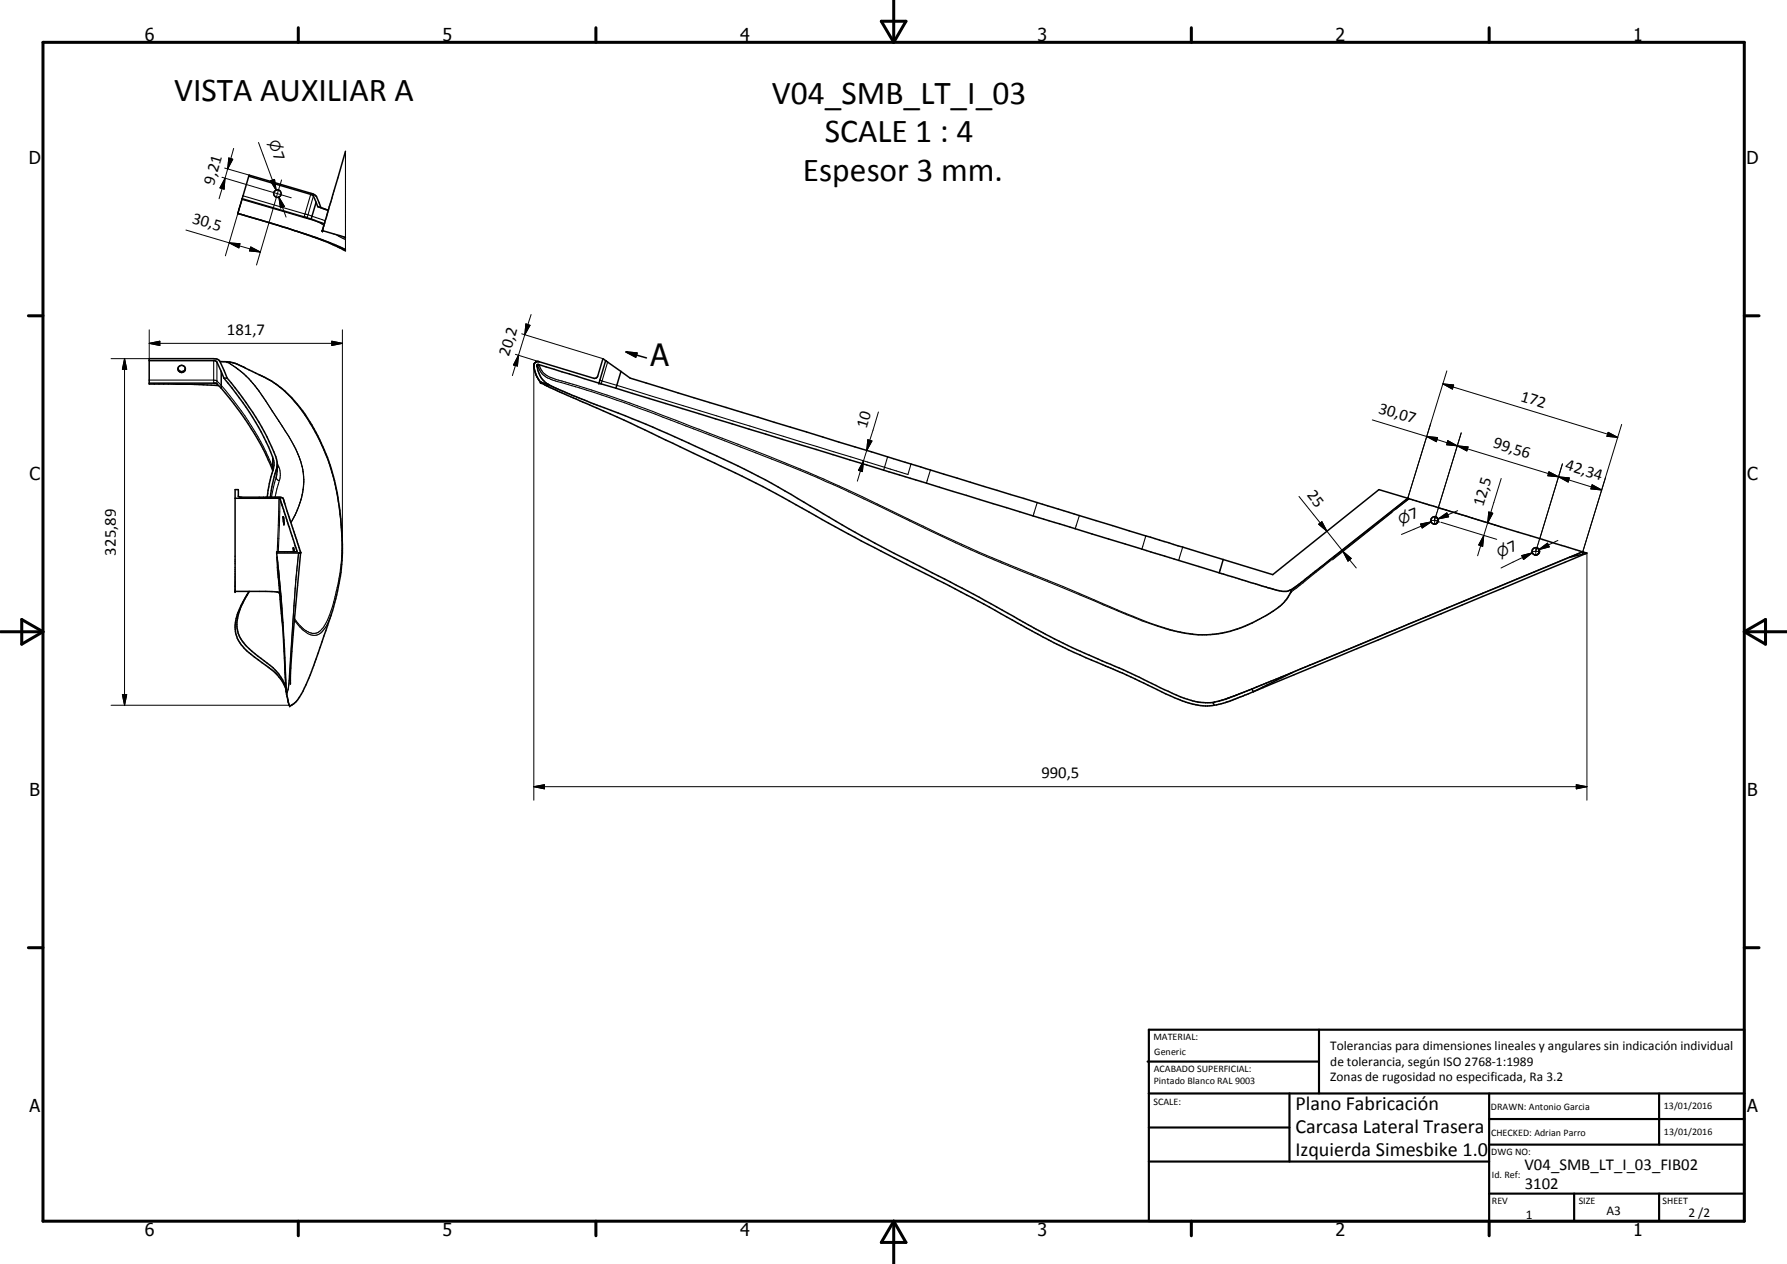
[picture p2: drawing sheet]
<svg xmlns="http://www.w3.org/2000/svg" width="420mm" height="297mm" viewBox="0 0 420 297" stroke-linecap="round" stroke-linejoin="round" font-family="sans-serif">
<g fill="none" stroke="#000" stroke-width=".35">
<path d="M81.2 35.6l-4.9 17M55.9 50.2l9.3 2.7 7 2.3 4.8 1.7 4.2 2.1M55.9 50.2l13.9 4.2M56.9 46.7l-1 3.5M56.9 46.7l15.3 4.5M58.5 41.4l-1.6 5.3M58.5 41.4l.1-.3 15 4.5 .8 .6 1 2.6M58.5 41.4l14.7 4.3 .4 .3 .7 1.5M69.9 54.4l5.8 1.9 5.5 2.4M72.2 51.2h.1M72.2 51.2l1 .3M73.2 51.5l3.1 1.1"/>
<path d="M74.3 47.5l.4 1.1M74.3 47.5l-1.1 4M74.7 48.6l.7 .2M74.7 48.6l2.5 .8M75.4 48.8l1.8 .6M75.8 54.1h.1M76.3 52.6l-.5 1.6 5.4 1.6M35.1 84.8h15.3l.6 .3 1 2.2M35.1 90l15.7 .1M41.9 86.6a.88 .88 0 0 0 .8 .7 .88 .88 0 0 0 .9-.7M50.8 90.1h.1M50.9 90.1l1.1 1.1"/>
<path d="M51.7 85l1.7 3.9M51.7 85l-.6-.6-.9-.1h-15.1v6h9.7l6.6 .3M51.7 85h1.7a9.8 9.8 0 0 1 4.3 1.5l1.6 .8a27.1 27.1 0 0 1 14.1 12.6 50.5 50.5 0 0 1 6.7 22 56.2 56.2 0 0 1-4 27.6l-2.6 7.6a23.6 23.6 0 0 1-4 7.9l-1 .7-.4 .1-.8-3.2a361.5 361.5 0 0 0-2-30.5l-.2-2.4h4.8l-4.1-12.6h-10.5M52 87.3l.7 1.6M52 87.3v3.9M52 91.2a68.2 68.2 0 0 1 12.2 19.4M52.7 88.9h.7M52.7 88.9a62.4 62.4 0 0 1 11.6 19.3v1.9a31.8 31.8 0 0 0-1.5 6.7M53.4 88.9a62.8 62.8 0 0 1 11.6 18.8l.2 1.2v1.9M125.5 85.7v.4M125.5 86.1l.6 2 1 1.7M125.5 86.1l.4 1.5"/>
<path d="M125.8 85.3l-.3 .4M125.8 85.2l-.3 .5M125.9 87.8l.4 .8M126.3 85.8h.1M126.3 85l-.5 .3M126.6 89.1l.5 .7M126.6 85h.2M126.8 85h-.5l-.5 .2M127.1 89.8l1.6 .5M127.1 89.8l.3 .2M127.1 89.8h.1M127.4 90h.1"/>
<path d="M127.5 90l1.9 1.1 17.3 7.6 9.8 4.7a397.9 397.9 0 0 1 35.3 17.8l10.7 5.9 26.1 13.4 10.1 5.6a174 174 0 0 0 25.2 12.1l10.2 4.9a21.6 21.6 0 0 0 10.4 2.8l1-.2M127.5 90.1h.1M128.7 90.3l5.7 2.5 17.5 6.9 10.1 4.4a227.9 227.9 0 0 1 31.5 16.6l1.5 .9a392.1 392.1 0 0 0 28.5 15.2l13.5 7.3a185.2 185.2 0 0 0 27.1 13.3l10.6 5.1a17.9 17.9 0 0 0 10.8 2.5M140.8 90l4 1.2M140.8 90l-14.4-4.3a.76 .76 0 0 0 0 1l.2 .6a5.2 5.2 0 0 0 2.1 3M141 90.1h.1M142.4 84.8l-.6-.5-1.3 4.1-.3 .5h-.4l-13-3.9M142.4 84.8l3.6 2.5M142.4 84.8l-1.6 5.2M144.8 91.2l141.9 43.4M146 87.3l2.2 1.6 151 46.1 25-19.9 6.8 2M146 87.3l-1.2 3.9"/>
<path d="M147.2 82.7l2.6 .3-.3 .9zM147.2 82.7l4.8 1.4M65.2 109.3l-1.3 5.1-.3 2.4M331 117.1l41.1 12.6M331 117.1l-23.3 18.4a22.5 22.5 0 0 1-5 3.4l-1 .1-1.4-.3-13.6-4.1M58.5 139a20.4 20.4 0 0 0-3.1 7.2 7.2 7.2 0 0 0 2.7 6.8l3.5 2.7a12.8 12.8 0 0 1 5.7 6.3M58.6 139a16.2 16.2 0 0 0-2.9 7.2 7 7 0 0 0 2.2 5.6l2.7 2.4a24.8 24.8 0 0 1 4.9 4.1l1 1.5 .7 1.8M65.1 130l5.6-.1-4.1-12.8-.8-.3h-9.3l-.5-.2v-1.5h-.7v23.9h8.7l1.2 .1 .5 .2M65.1 130.9l1.1 12 1.1 19.2M65.4 134l1.1 13.6M65.6 139.2h.1M66.6 121.4l.1 1.7"/>
<path d="M66.6 121.5l.1 1.6M66.6 121.4v.1M66.7 123.1v.1M69 128.7v.1M69 128.7l.1 1M69 128.8v.9M70.7 129.8l-1.8 19.5-.5 7.7-.1 3.8M287.6 131.5l-.9 3.1M337 123.1h.6M337.5 121.5a.87 .87 0 0 1 .6 .8 .87 .87 0 0 1-.6 .8M361.3 130.4h-.2M361.3 128.7a.88 .88 0 0 1 .3 1.5"/>
<path d="M361.5 130.3a.86 .86 0 0 1-1.3-.6 .86 .86 0 0 1 1-1 .86 .86 0 0 1 .7 1.1l-.4 .5M369 131l-65.2 27.1M372.1 129.7l.7 .2M372.1 129.7l-3.1 1.3M372.8 129.9l.3 .1-.2 .1M372.8 129.9l.1 .2M372.9 130.1l-3.9 .9M372.9 130.1l-78.2 32.5M303.8 158.1l-9.4 3.8M303.8 158.1l-9.1 4.5M285.5 165l-.3 .1 .3 .6M293.5 163l-4.5 1.8-3.5 .9"/>
<path d="M293.5 163h.1M294.4 161.9l-6 2.4-2.9 .7M294.4 161.9l.3 .7M294.7 162.6l-1.1 .4"/>
<circle cx="65.2" cy="45.5" r=".88"/>
<circle cx="42.7" cy="86.7" r=".86"/>
<circle cx="337.3" cy="122.3" r=".88"/>
</g>
<g fill="none" stroke="#000" stroke-width=".25">
<path d="M81.2 35.6v23.4M56.9 46.9l17 5 1.5 .6 .7 .5M57.1 46l14.6 4.3M71.7 50.3l.7 .2M71.7 50.3l-.2 .7M72.4 50.5l4.1 1.4M72.4 50.5l-.2 .7M73.1 45.7l-1.4 4.6M73.7 46.1l-1.3 4.4M76.2 52.6h.1M79.1 55.2l2.1 1.1M80.7 55.6l.5 .3"/>
<path d="M81.2 55.9h.1M81.2 55.8h.1M35.1 89.3l15.7 .1a65.6 65.6 0 0 1 12.3 18l1.2 2.9M50.2 84.8v5.2M51 85.1v5.1M51.8 85h1.6M53.4 85h.1M53.4 85a25 25 0 0 1 9.1 9.2l1.5 2.4M53.5 85h.1M53.5 85l3.1 2.2 2.4 2.3M53.5 85a10.7 10.7 0 0 1 4.2 1.5M60 90.7l4 5.9"/>
<path d="M60.9 88.1a23.4 23.4 0 0 1 10 8.4 51.3 51.3 0 0 1 9.4 28.1 48.2 48.2 0 0 1-3.6 21.6 3.5 3.5 0 0 1-3.3 2.6l-.9-.3a8.2 8.2 0 0 1-3.3-3.1M64 96.6l3.9 5.9M65.6 99l1.5 2.3a26.6 26.6 0 0 1 3.6 7.2M126.2 85.9h.1M126.2 85.9l.2 .1a4.9 4.9 0 0 0 3.8 3.4 301.9 301.9 0 0 1 32.9 11.4 553.1 553.1 0 0 1 34.7 13.9l8.9 4.3a447.8 447.8 0 0 0 43.6 19.3l7.3 3.1a101.7 101.7 0 0 0 20.3 7.3 25.8 25.8 0 0 0 19.1-3.6 13.6 13.6 0 0 0 6.7-6l27.6-21.9M126.4 86h.1M126.6 85.6h.1M126.6 85.6v.1M126.6 85.7h.1M126.6 85.7l.1 .1a4.7 4.7 0 0 0 3.8 3.3 296.6 296.6 0 0 1 32 11.1 783.7 783.7 0 0 1 31.2 12.4l36 16.9 20.3 8.3 9.1 4a108.2 108.2 0 0 0 18.5 6.7 25.3 25.3 0 0 0 18.2-2.9 17.5 17.5 0 0 0 6.9-5.1l.8-1.6M141 89.4l.6 .1M141 89.3v.1"/>
<path d="M141.6 89.5l66.4 20.3M141.6 89.5l-.3 .7M142.9 85.1l-1.3 4.4M64.1 107.4v3.1M64.9 110.4v1.8M64.9 112.2l-1.1 4.6M64.9 112.2l.4 .6 .4 .1M65.1 108.7l.5 1.1M65.2 109.6l.4 .2M65.2 110.8l-.3 1.4M65.6 109.8l.3 1.5-.2 1.6M65.6 117.1l-.4 12.6"/>
<path d="M65.7 112.9l-1 3.9M65.8 117.2l-.4 12.5M68.5 103.7l1.3 2.3 .9 2.5M70.7 108.5a17.2 17.2 0 0 1-2 13.7M70.7 108.5a17.2 17.2 0 0 1-2.3 14.4M208 109.8l-.2 .7M208.7 107.4l-.7 2.4M214.2 109.1l-.7 2.4-5.5-1.7M218.8 110.4l-1 3.1M243.9 118.1l-1 3.1M331 117.1l-27.5 21.8M65.1 131.1l.1 3 .4 3.1"/>
<path d="M65.4 133.6v.4M70.2 130l-.7 6.2-1.6 24.8M70.2 130l-.8 8.3M253.8 121.2l-1 3M269.4 125.9l-.9 3.1M278.1 128.6l-1 3.1M303.5 139h.1M372 129.7l-64.6 26.8a261.6 261.6 0 0 1-20.9 8.2M69.1 142.4l-1.2 18.6M77.9 144.5a7.7 7.7 0 0 1-3.2 4.7 3.3 3.3 0 0 1-3.4-1.1l-2.1-2.4M67.7 162l-.1 .5M67.9 161l-.1 1-.4 1"/>
<path d="M67.9 161l-.1 .5"/>
</g>
<g fill="#000">
<circle cx="55.9" cy="50.2" r=".18"/>
<circle cx="75.8" cy="54.1" r=".18"/>
<circle cx="75.8" cy="54.2" r=".18"/>
<circle cx="127.1" cy="89.8" r=".18"/>
<circle cx="127.2" cy="89.8" r=".18"/>
<circle cx="127.3" cy="89.9" r=".18"/>
<circle cx="128.7" cy="90.3" r=".18"/>
<circle cx="128.8" cy="90.3" r=".18"/>
<circle cx="140.8" cy="90" r=".18"/>
<circle cx="142.4" cy="84.8" r=".18"/>
<circle cx="331" cy="117.1" r=".18"/>
<circle cx="55.3" cy="139" r=".18"/>
<circle cx="65.7" cy="139.3" r=".18"/>
<circle cx="66.6" cy="121.4" r=".18"/>
<circle cx="66.7" cy="123.2" r=".18"/>
<circle cx="69" cy="128.7" r=".18"/>
<circle cx="70.7" cy="129.8" r=".18"/>
<circle cx="372.1" cy="129.7" r=".18"/>
<circle cx="67.4" cy="163" r=".18"/>
<circle cx="68.1" cy="165.9" r=".18"/>
</g>
<g fill="none" stroke="#000" stroke-width=".71">
<path d="M10.1 9.9h400v277.1h-400zM70.1 6.5v3.4M140.1 6.5v3.4M207.2 5h5.8l-2.9 4.9zM210.1 0v9.9M280.1 6.5v3.4M350.1 6.5v3.4M6.7 74.2h3.4M410.1 74.2h3.5M.1 148.5h10M5.1 145.6l5 2.9-5 2.9zM410.1 148.5h10"/>
<path d="M410.1 148.5l5-2.9v5.8zM6.7 222.7h3.4M410.1 222.7h3.5M70.1 287v3.4M140.1 287v3.4M210.1 287v10M210.1 287l2.9 5h-5.8zM280.1 287v3.4M350.1 287v3.4"/>
</g>
<g fill="none" stroke="#000" stroke-width=".51">
<path d="M269.8 249.5h40.3M270.1 242h140v45h-140zM270.1 257h140M303.2 257v16M310.1 242v15M350.1 257v30M390.1 257v12M270.1 265h33.1M270.1 273h80M350.1 269h60M350.1 263h60M350.1 280.5h60"/>
<path d="M370.1 280.5v6.5M390.1 280.5v6.5"/>
</g>
<g fill="#000">
<path d="M53.8 37.1l.9 .3-1.2 2.3zM52.9 41.9l-.2 2.5-1-.2zM53.9 57.1l2.5 .2-.2 1zM59 58l2.2 1.2-2.5-.2zM63.6 42.5l.9-.3 .4 2.5zM65.6 46.3l1.3 2.2-1 .4zM123.6 76.1l1 .4-1.2 2.2zM29.3 84.3l.5 2.5h-1zM35.1 80.7l2.5-.5v1zM78 80.2l2.5 .5-2.5 .5zM121.9 83.5l-.2 2.5-1-.2zM147.2 82.7l2.6 .3-.3 .9z"/>
<path d="M339.2 90.2l2.6 .3-.3 .9zM203 108.3l-.2 2.5-1-.3zM204 103.3l1 .3-1.2 2.3zM335.4 102.6l2.6 .2-.3 1zM340.4 103.5l2.2 1.3-2.5-.3zM342.6 104.8l2.6 .2-.3 1zM364.2 110.9l2.3 1.2-2.6-.3zM366.5 112.1l2.5 .2-.3 1zM374.3 113.9l2.3 1.2-2.6-.2zM378.1 101.6l2.3 1.2-2.6-.3zM310 123.2l.8-.6 1.2 2.2zM315.8 129.6l1.9 1.6-.8 .7z"/>
<path d="M334 123.1l2.5-.5-2.1 1.5zM338.1 122l2.1-1.5 .4 1zM348.9 125.9l-.3 2.5-.9-.3zM350 120.3l1 .3-1.2 2.3zM357.8 130.6l2.4-.7-2 1.6zM361.8 129.2l2-1.6 .5 .9zM28.8 163.2h1l-.5 2.5zM125.5 184.9l2.5-.5v1zM370.6 184.4l2.5 .5-2.5 .5z"/>
</g>
<g fill="none" stroke="#000" stroke-width=".24">
<path d="M52.8 39.5l5.8 1.6M53.5 39.7l-2 7M53.8 37.1l.9 .3-1.2 2.3zM54.9 34.9l-1.4 4.8M60.8 33.5l4.1 11.2M43.7 54.1l17.5 5.1M52.2 41.7l13 3.8M52.9 41.9l-.2 2.5-1-.2zM53.9 57.1l2.5 .2-.2 1zM57.1 46l-4.1 14.1M59 58l2.2 1.2-2.5-.2zM63.6 42.5l.9-.3 .4 2.5z"/>
<path d="M64 42.3l.9 2.4M65.2 45.5l-4.9 16.8M65.2 45.5l3.3 1M65.6 46.3l1.3 2.2-1 .4zM65.6 46.3l1.7 4.7M66.2 42.3l-1 3.2M35.1 77.5v7.3M80.5 77.5v51.4M122.7 78.4l19.1 5.9M123.4 78.7l-1.5 4.8M123.6 76.1l1 .4-1.2 2.2zM124.9 73.9l-1.5 4.8"/>
<path d="M26.1 84.3h9M29.3 84.3l.5 2.5h-1zM29.3 84.3v81.4M35.1 80.7l2.5-.5v1zM35.1 80.7h45.4M78 80.2l2.5 .5-2.5 .5zM121.2 83.3l5.6 1.7M121.9 83.5l-.2 2.5-1-.2zM121.9 83.5l-1.4 4.8M125.5 86.1v101.9M206.5 96.8l-2.7 9.1M322.7 98.7l12.7 3.9"/>
<path d="M339.2 90.2l2.6 .3-.3 .9zM339.2 90.2l41.2 12.6M340.2 87.2l-9.2 29.9M381.3 99.7l-9.2 30 5.4-17.6M203 108.3l-.2 2.5-1-.3zM203 108.3l-1.4 4.8M203.8 105.9l-.8 2.4M204 103.3l1 .3-1.2 2.3zM305.4 116.7l6.6 8.1M331.3 117.2l-3.2 2.5M335.4 102.6l2.6 .2-.3 1zM335.4 102.6l7.2 2.2"/>
<path d="M338 120v.1M338.1 119.7l-.1 .2M338.1 119.5v.1M338.2 119.3l-.1 .2M338.2 119.3l14.6 4.5M340.4 103.5l2.2 1.3-2.5-.3zM340.4 103.5l4.5 2.5 .3-1-5.1-.5zM342.6 104.8l2.6 .2-.3 1zM342.6 104.8l23.9 7.3M343.6 101.7l-5.4 17.6M353 112.4l-3.2 10.5M364.2 110.9l2.3 1.2-2.6-.3z"/>
<path d="M364.2 110.9l-.3 .9 5.1 .5-.3 1zM366.5 112.1l2.5 .2-.3 1zM366.5 112.1l10.1 3M367.4 109l-5.5 18.1M374.3 113.9l2.3 1.2-2.6-.2zM378.1 101.6l2.3 1.2-2.6-.3zM310 123.2l.8-.6 1.2 2.2zM312 124.8l3.8 4.8M315.8 129.6l1.9 1.6-.8 .7zM315.8 129.6l3.1 3.9M327.3 120.4l-14 11.2M334 123.1l2.5-.5-2.1 1.5z"/>
<path d="M336.4 122.3h1.7M336.5 122.6l-2.3 1M336.5 122.6l-7 3M337.3 121.4v1.8M337.3 122.3l1.2 .4M337.3 122.1v.1M337.4 122h-.1M337.5 121.5l-.1 .4M337.6 121.4l-.1 .1M337.6 121.2v.1M337.9 120.3l-.3 .9M338 120.1l-.1 .1"/>
<path d="M338.1 122l2.1-1.5 .4 1zM338.8 122.7l13.1 4M342.7 120l-4.6 2M348.9 125.9l-.3 2.5-.9-.3zM348.9 125.9l-1.5 4.7M349.8 122.9l-.9 3M350 120.3l1 .3-1.2 2.3zM357.8 130.6l2.4-.7-2 1.6zM360.2 129.6h1.8M360.2 129.9l-2.2 1.1M360.2 129.9l-7.3 3.6M361.1 128.7v1.7"/>
<path d="M361.1 129.4v.1M361.3 128.9l-.2 .4M361.3 128.8v.1M361.4 128.5l-.1 .3M361.5 128.1l-.1 .4M361.7 127.7l-.1 .4M361.8 129.2l2-1.6 .5 .9zM361.8 127.3l-.1 .3M361.9 127.1l-.1 .1M366.3 127l-4.5 2.2M373.1 130v58M26.1 165.7h41.9"/>
<path d="M28.8 163.2h1l-.5 2.5zM125.5 184.9l2.5-.5v1zM125.5 184.9h247.6M370.6 184.4l2.5 .5-2.5 .5z"/>
</g>
<g font-size="7.9">
<text x="40.9" y="23.7">VISTA AUXILIAR A</text>
<text x="181.5" y="24.5">V04_SMB_LT_I_03</text>
<text x="193.9" y="33.5">SCALE 1 : 4</text>
<text x="188.8" y="42.5">Espesor 3 mm.</text>
</g>
<text font-size="7.2" x="153" y="86.1">A</text>
<g font-size="4.7">
<text x="304.6" y="260.8">Plano Fabricación</text>
<text x="304.6" y="266.2">Carcasa Lateral Trasera</text>
<text x="304.6" y="271.6">Izquierda Simesbike 1.0</text>
</g>
<g font-size="4.2">
<text x="34" y="9.6">6</text>
<text x="104" y="9.6">5</text>
<text x="174" y="9.6">4</text>
<text x="244" y="9.6">3</text>
<text x="314" y="9.6">2</text>
<text x="384" y="9.6">1</text>
<text x="6.8" y="38.7">D</text>
<text x="410.6" y="38.7">D</text>
<text x="7" y="112.9">C</text>
<text x="410.8" y="112.9">C</text>
<text x="7" y="187.1">B</text>
<text x="410.8" y="187.1">B</text>
<text x="7" y="261.4">A</text>
<text x="410.8" y="261.4">A</text>
<text x="34" y="290.4">6</text>
<text x="104" y="290.4">5</text>
<text x="174" y="290.4">4</text>
<text x="244" y="290.4">3</text>
<text x="314" y="290.4">2</text>
<text x="384" y="290.4">1</text>
</g>
<g font-size="3.9">
<text x="64.1" y="36.1" transform="rotate(70 64.1 36.1)">7</text>
<text x="50.3" y="43.6" transform="rotate(-74 50.3 43.6)">9,21</text>
<text x="45" y="52.3" transform="rotate(16 45 52.3)">30,5</text>
<text x="53.3" y="78.7">181,7</text>
<text x="119.7" y="83.9" transform="rotate(-73 119.7 83.9)">20,2</text>
<text x="357.4" y="94.2" transform="rotate(17 357.4 94.2)">172</text>
<text x="203.7" y="100.9" transform="rotate(-73 203.7 100.9)">10</text>
<text x="324" y="96.9" transform="rotate(17 324 96.9)">30,07</text>
<text x="350.9" y="105.2" transform="rotate(17 350.9 105.2)">99,56</text>
<text x="367.9" y="110.3" transform="rotate(17 367.9 110.3)">42,34</text>
<text x="307.2" y="116.3" transform="rotate(51 307.2 116.3)">25</text>
<text x="348.7" y="119.3" transform="rotate(-73 348.7 119.3)">12,5</text>
<text x="332" y="122.3" transform="rotate(-23 332 122.3)">7</text>
<text x="27.3" y="130.6" transform="rotate(-90 27.3 130.6)">325,89</text>
<text x="355.2" y="130" transform="rotate(-26 355.2 130)">7</text>
<text x="244.8" y="182.8">990,5</text>
<text x="358.5" y="275">V04_SMB_LT_I_03_FIB02</text>
<text x="358.5" y="279.4">3102</text>
</g>
<g font-size="3.3">
<text x="63.1" y="33.5" transform="rotate(70 63.1 33.5)">⌀</text>
<text x="329.4" y="123.4" transform="rotate(-23 329.4 123.4)">⌀</text>
<text x="352.7" y="131.2" transform="rotate(-26 352.7 131.2)">⌀</text>
</g>
<g font-size="3.1">
<text x="312.7" y="246.8">Tolerancias para dimensiones lineales y angulares sin indicación individual</text>
<text x="312.7" y="250.4">de tolerancia, según ISO 2768-1:1989</text>
<text x="312.7" y="254">Zonas de rugosidad no especificada, Ra 3.2</text>
<text x="358.7" y="286.5">1</text>
<text x="377.7" y="285.6">A3</text>
<text x="397" y="285.9">2 /2</text>
</g>
<g font-size="2.4">
<text x="271.2" y="244.4">MATERIAL:</text>
<text x="271.3" y="252">ACABADO SUPERFICIAL:</text>
<text x="271.4" y="247.9">Generic</text>
<text x="271.3" y="254.6">Pintado Blanco RAL 9003</text>
<text x="271.2" y="259.7">SCALE:</text>
<text x="350.6" y="260.9">DRAWN: Antonio Garcia</text>
<text x="391.2" y="260.6">13/01/2016</text>
<text x="350.6" y="267">CHECKED: Adrian Parro</text>
<text x="391.2" y="266.7">13/01/2016</text>
<text x="350.6" y="271.4">DWG NO:</text>
<text x="350.8" y="276.9">Id. Ref:</text>
<text x="350.8" y="282.8">REV</text>
<text x="371.2" y="282.9">SIZE</text>
<text x="390.9" y="282.9">SHEET</text>
</g>
</svg>
